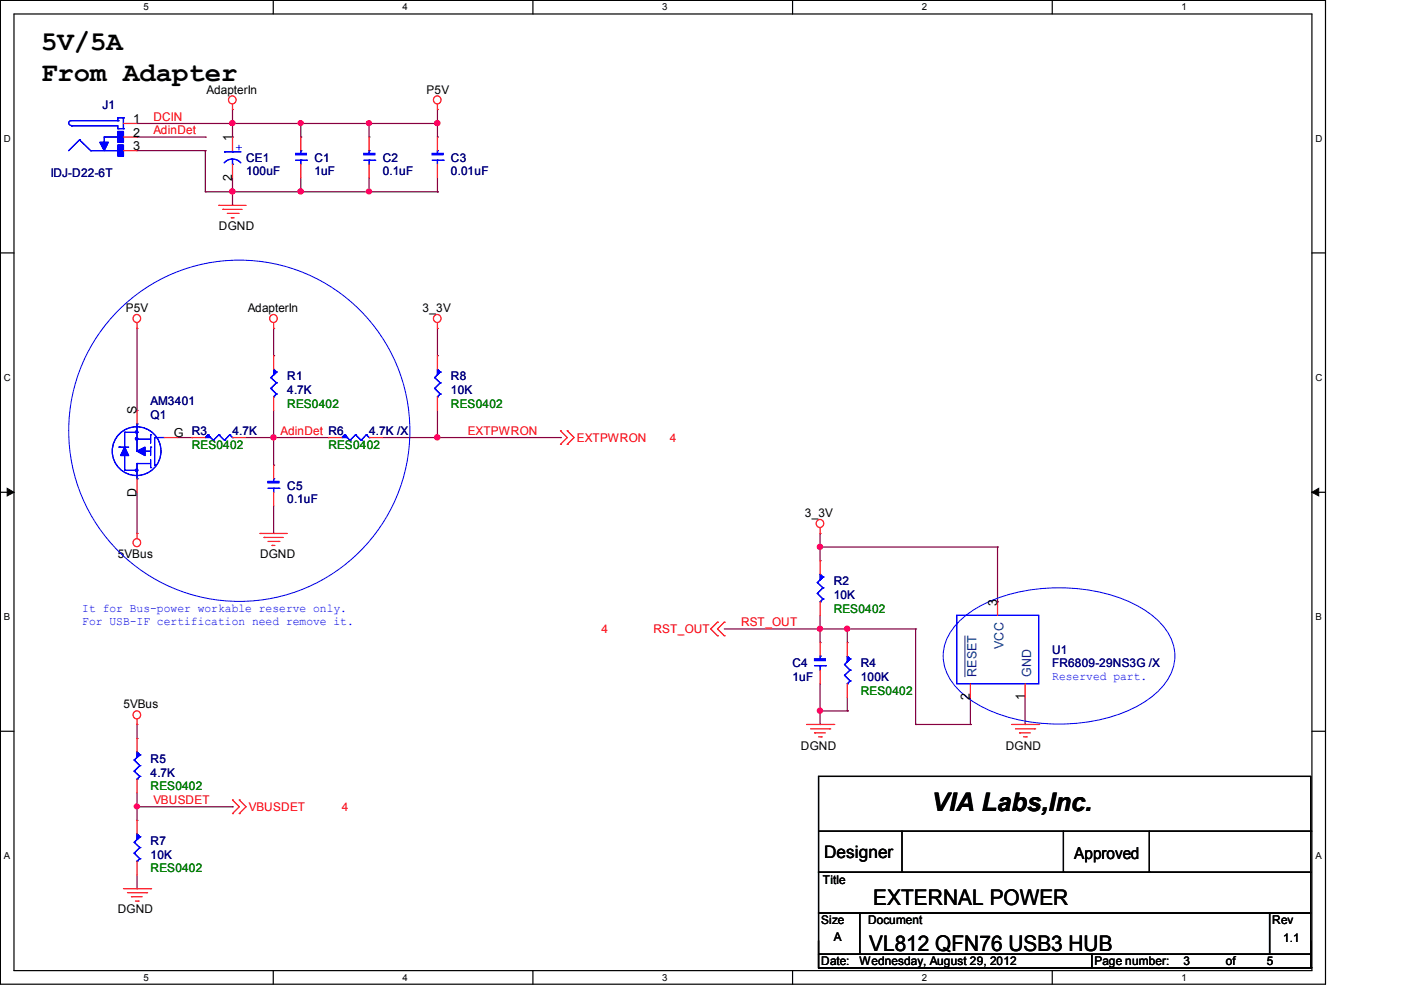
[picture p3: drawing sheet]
<svg xmlns="http://www.w3.org/2000/svg" width="297mm" height="210mm" viewBox="0 0 297 210" stroke-linecap="round" stroke-linejoin="round" font-family="sans-serif">
<path d="M.1 .1h280.8v208.4h-280.8zM3 3h275v202.7h-275z" fill="none" stroke="#000" stroke-width=".25"/>
<g fill="#fff">
<path d="M30.4 .4h1.1v2.3h-1.1z"/>
<path d="M30.4 206h1.1v2.3h-1.1z"/>
</g>
<path d="M57.9 .1v2.9M57.9 205.7v2.8" fill="none" stroke="#000" stroke-width=".25"/>
<g fill="#fff">
<path d="M85.3 .4h1.1v2.3h-1.1z"/>
<path d="M85.3 206h1.1v2.3h-1.1z"/>
</g>
<path d="M112.9 .1v2.9M112.9 205.7v2.8" fill="none" stroke="#000" stroke-width=".25"/>
<g fill="#fff">
<path d="M140.4 .4h1.1v2.3h-1.1z"/>
<path d="M140.4 206h1.1v2.3h-1.1z"/>
</g>
<path d="M168 .1v2.9M168 205.7v2.8" fill="none" stroke="#000" stroke-width=".25"/>
<g fill="#fff">
<path d="M195.4 .4h1.1v2.3h-1.1z"/>
<path d="M195.4 206h1.1v2.3h-1.1z"/>
</g>
<path d="M223 .1v2.9M223 205.7v2.8" fill="none" stroke="#000" stroke-width=".25"/>
<g fill="#fff">
<path d="M250.4 .4h1.1v2.3h-1.1z"/>
<path d="M250.4 206h1.1v2.3h-1.1z"/>
<path d="M.8 28.3h1.5v2.3h-1.5z"/>
<path d="M278.8 28.3h1.4v2.3h-1.4z"/>
<path d="M.8 78.9h1.5v2.3h-1.5z"/>
<path d="M278.8 78.9h1.4v2.3h-1.4z"/>
</g>
<path d="M.1 53.6h2.9M278 53.6h2.9" fill="none" stroke="#000" stroke-width=".25"/>
<g fill="#fff">
<path d="M.8 129.6h1.4v2.3h-1.4z"/>
<path d="M278.8 129.6h1.4v2.3h-1.4z"/>
</g>
<path d="M.1 104.3h2.9M278 104.3h2.9" fill="none" stroke="#000" stroke-width=".25"/>
<path d="M1.5 103.5l1.5 .8-1.5 .8zM278 104.3l1.5-.8v1.6z" fill="#000" stroke="#000" stroke-width=".21"/>
<g fill="#fff">
<path d="M.8 180.3h1.3v2.2h-1.3z"/>
<path d="M278.8 180.3h1.3v2.2h-1.3z"/>
</g>
<g fill="none" stroke="#000" stroke-width=".25">
<path d="M.1 154.9h2.9M278 154.9h2.9M173.5 164.5h104.3v20.3h-104.3zM173.5 176.1h104.3M191.2 176.1v8.7M225.4 176.1v8.7M243.6 176.1v8.7M277.8 176.1h.1M173.5 184.8h104.3v8.7h-104.3zM173.5 193.5h8.7v8.7h-8.7zM173.5 199.3v5.8M182.2 193.5h86.9v8.7h-86.9z"/>
<path d="M191.2 184.8h.1M225.4 184.8h.1M243.6 184.8h.1M269.1 193.5h8.7v8.7h-8.7zM277.8 199.3v5.8M173.5 202.2h57.9v2.9h-57.9zM173.5 205.1h.1M173.5 205.1h104.3M231.4 202.2h46.4v2.9h-46.4zM277.8 205.1h.1"/>
</g>
<g fill="none" stroke="#800040" stroke-width=".25">
<path d="M29 29h14.5M29 26.2h63.7M29 31.9h14.5M43.5 29h.1M43.5 31.9h.1M43.5 31.9v8.7M49.3 26.2h.1M49.3 29h.1M49.3 23.2v5.8M49.3 37.7v5.8M63.8 29h.1M63.8 26.2v2.8"/>
<path d="M63.8 37.7v2.9M78.2 26.2h.1M78.2 29h.1M78.2 26.2v2.8M78.2 37.7v2.9M92.7 26.2h.1M92.7 29h.1M92.7 23.2v5.8M92.7 37.7v2.9M43.5 40.6h.1M43.5 40.6h49.2M49.3 40.6h.1"/>
<path d="M49.3 43.5h.1M63.8 40.6h.1M78.2 40.6h.1M92.7 40.6h.1M29 69.6v17.4M58 75.4h.1M58 69.6v5.8M92.7 75.4h.1M92.7 69.6v5.8M29 87h.1M37.7 92.7h2.9M40.6 92.7h.1"/>
<path d="M52.2 92.7h17.4M58 92.7h.1M58 98.6h.1M58 87v11.6M69.6 92.7h.1M81.1 92.7h37.7M92.7 92.7h.1M92.7 87v5.7M118.8 92.7h.1M29 113h.1M29 104.3v8.7M58 113h.1"/>
<path d="M58 107.2v5.8M173.8 115.9h.1M173.8 118.8h.1M173.8 113v5.8M173.8 115.9h37.6M211.4 115.9h.1M211.4 115.9v11.6M153.5 133.3h40.6M173.8 133.3h.1M173.8 136.1h.1M173.8 130.4v5.7M179.6 136.1h.1"/>
<path d="M179.6 133.3h.1M179.6 133.3v2.8M194.1 133.3h.1M194.1 133.3v20.2M211.4 127.5h.1M29 156.5h.1M29 153.5v3M173.8 153.5h.1M173.8 150.6h.1M173.8 144.9v8.6M173.8 150.6h5.8M179.6 150.6h.1"/>
<path d="M179.6 147.7v2.9M194.1 153.5h.1M194.1 153.5h11.6M205.7 153.5h.1M205.7 147.7v5.8M217.3 153.5h.1M217.3 147.7v5.8M29 170.9h.1M29 173.8h.1M29 168v5.8M29 170.9h20.3M49.3 170.9h.1"/>
<path d="M29 188.3h.1M29 185.4v2.9"/>
</g>
<g fill="#f0f" stroke="#f0f" stroke-width=".25">
<circle cx="29" cy="170.9" r=".53"/>
<circle cx="92.7" cy="26.1" r=".53"/>
<circle cx="49.3" cy="26.1" r=".53"/>
<circle cx="58" cy="92.7" r=".55"/>
<circle cx="63.7" cy="26.1" r=".53"/>
<circle cx="49.3" cy="40.6" r=".53"/>
<circle cx="78.2" cy="26.1" r=".53"/>
<circle cx="63.7" cy="40.6" r=".53"/>
<circle cx="78.2" cy="40.6" r=".53"/>
<circle cx="173.8" cy="115.9" r=".55"/>
<circle cx="92.7" cy="92.7" r=".55"/>
<circle cx="173.8" cy="133.2" r=".55"/>
<circle cx="179.5" cy="133.2" r=".55"/>
<circle cx="173.8" cy="150.6" r=".55"/>
</g>
<g fill="none" stroke="#f00" stroke-width=".25">
<path d="M26.2 26.2h2.8M26.2 29h2.8M26.2 31.9h2.8M49.3 23.2h.1M49.3 22.1v1.1M49.3 29v2.9M49.3 34.8v2.9M63.8 29v2.9M63.8 34.8v2.9M78.2 29v2.9M78.2 34.8v2.9M92.7 23.2h.1"/>
<path d="M92.7 22.1v1.1M92.7 29v2.9M92.7 34.8v2.9M46.4 43.5h.1M46.4 43.5h5.8M47.2 44.4h.1M47.2 44.4h4.1M48.2 45.2h2.3M49 46.1h.1M49 46.1h.6M50.5 45.2h.1M29 69.6h.1"/>
<path d="M29 68.4v1.2M58 69.6h.1M58 68.4v1.2M58 75.4v2.8M92.7 69.6h.1M92.7 68.4v1.2M92.7 75.4v2.8M29 87v2.8M34.8 92.7h2.9M40.6 92.7h2.9M49.3 92.7h2.9M58 84.1v2.9"/>
<path d="M58 98.6v2.8M69.6 92.7h2.9M78.2 92.7h2.9M92.7 84.1v2.9M118.8 91.3h.1M118.8 94.1h.1M118.8 91.3l1.4 1.4-1.4 1.4M120.2 91.3h.1M120.2 94.1h.1M120.2 91.3l1.5 1.4-1.5 1.4M29 113h.1M29 101.4v2.9"/>
<path d="M29 113v1.1M55.1 113h.1M55.1 113h5.8M56 113.9h.1M56 113.9h4M56.8 114.7h2.3M57.7 115.6h.1M57.7 115.6h.6M58 104.3v2.9M59.1 114.7h.1M173.8 113h.1M173.8 111.8v1.2"/>
<path d="M173.8 118.8v2.9M152.1 131.8h.1M152.1 134.7h.1M152.1 131.8l-1.5 1.5 1.5 1.4M153.5 131.8h.1M153.5 134.7h.1M153.5 131.8l-1.4 1.5 1.4 1.4M173.8 127.5v2.9M173.8 136.1v2.9M179.6 136.1v2.9M211.4 127.5v2.9M29 153.5h.1"/>
<path d="M29 152.4v1.1M29 156.5v2.8M170.9 153.5h5.8M171.8 154.4h4.1M172.6 155.3h.1M172.6 155.3h2.3M173.5 156.1h.6M173.8 142v2.9M174.1 156.1h.1M175.9 154.4h.1M176.7 153.5h.1M179.6 144.9v2.8"/>
<path d="M205.7 144.9v2.8M214.4 153.5h5.7M215.2 154.4h4.1M216.1 155.3h.1M216.1 155.3h2.3M216.9 156.1h.6M217.3 144.9v2.8M217.5 156.1h.1M219.3 154.4h.1M220.1 153.5h.1M29 165.1v2.9M29 173.8v2.9"/>
<path d="M49.3 169.5h.1M49.3 172.4h.1M49.3 169.5l1.4 1.4-1.4 1.5M50.7 169.5h.1M50.7 172.4h.1M50.7 169.5l1.5 1.4-1.5 1.5M26.2 188.3h5.7M27 189.1h4.1M27.9 190h.1M27.9 190h2.2M28.7 190.9h.6M29 182.5v2.9"/>
<path d="M29.3 190.9h.1M31.1 189.1h.1M31.9 188.3h.1"/>
<circle cx="49.2" cy="21.2" r=".82"/>
<circle cx="92.6" cy="21.2" r=".82"/>
<circle cx="29" cy="67.5" r=".82"/>
<circle cx="57.9" cy="67.5" r=".82"/>
<circle cx="92.6" cy="67.5" r=".82"/>
<circle cx="29" cy="115" r=".82"/>
<circle cx="173.8" cy="110.9" r=".82"/>
<circle cx="29" cy="151.5" r=".82"/>
</g>
<g fill="none" stroke="#00f" stroke-width=".21">
<path d="M203.2 131.7a28.2 28.2 0 0 1 16.8-6.9 35.4 35.4 0 0 1 23.2 4.9 11.7 11.7 0 0 1 5.8 9.3 11.7 11.7 0 0 1-5.8 9.3 35.4 35.4 0 0 1-23.2 4.9 28.2 28.2 0 0 1-16.8-6.9 9.6 9.6 0 0 1 0-14.6z"/>
<circle cx="50.7" cy="91.3" r="36.2"/>
</g>
<g fill="none" stroke="#00f" stroke-width=".25">
<path d="M15.1 25.6a.51 .51 0 0 0-.5 .5 .51 .51 0 0 0 .5 .5M15.2 26.7h.1M15.2 26.7h9.8v.6M15.2 25.6h9.8M16.8 29.6h.1M16.8 29.6l-2.2 2.3M16.8 29.6l2.4 2.3M19.2 31.9h.1M19.2 31.9h5.8M22.1 29h.1M22.1 29v1.1M22.1 29h2.9"/>
<path d="M25 27.3h.1M25 25h.1M25 25.6h.1M25 31.9h.1M25 29h.1M25 25v.6M25 27.3h1.2M25 25h1.2M26.2 27.3h.1M26.2 25h.1M26.2 25v2.3M47.5 34.5a2.32 2.32 0 0 1 3.5 0"/>
<path d="M47.6 32.2h.1M47.6 32.2h3.5M49.3 34.8h.1M49.3 32.2h.1M49.3 31.9v.3M49.3 33.7v1.1M62.7 34h2.2M63.8 34h.1M63.8 31.9h.1M63.8 31.9v.6M63.8 34v.8M64.9 34h.1"/>
<path d="M77.1 34h2.3M78.2 34h.1M78.2 31.9h.1M78.2 31.9v.6M78.2 34v.8M79.4 34h.1M91.6 34h2.3M92.7 34h.1M92.7 31.9h.1M92.7 31.9v.6M92.7 34v.8M93.9 34h.1"/>
<path d="M58 78.2l.6 .6M58.6 78.8h.1M58.6 78.8l-1.2 1.2M92.7 78.2l.6 .6M93.3 78.8h.1M93.3 78.8l-1.2 1.2M25.2 94.7h.1M25.2 94.7h2.1M26.4 99.7h.1M26.4 91.6h.1M26.4 99.7h2.6M26.4 91.6v8.1"/>
<path d="M26.4 91.6h2.6M29 98.2h.1M29 93h.1M29 89.8h.1M29 95.6h.1M29 91.6h.1M29 98.2h2.9M29 89.8v5.8M29 98.2v3.2M29 93h2.9M29 95.6h2.9M31.9 94.7h.1"/>
<path d="M31.9 99.1h.1M31.9 92.1h.1M31.9 92.1v1.8M31.9 94.7v1.8M31.9 97.4v1.7M32.8 92.7h.1M32.8 98.6h.1M32.8 92.7h2M32.8 92.7v5.9M44.1 92.1h.1M44.1 92.1l-.6 .6M44.1 92.1l1.1 1.2"/>
<path d="M45.2 93.3h.1M46.4 92.1h.1M46.4 92.1l-1.2 1.2M46.4 92.1l1.2 1.2M47.6 93.3h.1M48.7 92.1h.1M48.7 92.1l-1.1 1.2M48.7 92.1l.6 .6M49.3 92.7h.1M57.4 80h.1M57.4 82.3h.1M57.4 80l1.2 1.1"/>
<path d="M57.4 82.3l1.2 1.2M58 84.1h.1M58.6 81.1h.1M58.6 83.5h.1M58.6 81.1l-1.2 1.2M58.6 83.5l-.6 .6M73.1 92.1h.1M73.1 92.1l-.6 .6M73.1 92.1l1.1 1.2M74.2 93.3h.1M75.4 92.1h.1M75.4 92.1l-1.2 1.2"/>
<path d="M75.4 92.1l1.1 1.2M76.5 93.3h.1M77.6 92.1h.1M77.6 92.1l-1.1 1.2M77.6 92.1l.6 .6M78.2 92.7h.1M92.1 80h.1M92.1 82.3h.1M92.1 80l1.2 1.1M92.1 82.3l1.2 1.2M92.7 84.1h.1M93.3 81.1h.1"/>
<path d="M93.3 83.5h.1M93.3 81.1l-1.2 1.2M93.3 83.5l-.6 .6M29 101.4h.1M56.8 103.5h2.3M58 103.5h.1M58 101.4h.1M58 101.4v.6M58 103.5v.8M59.1 103.5h.1M173.2 123.4h.1M173.2 125.7h.1"/>
<path d="M173.2 123.4l1.2 1.1M173.2 125.7l1.2 1.2M173.8 139h.1M173.8 127.5h.1M173.8 139v.6M173.8 121.7l.6 .6M174.4 122.3h.1M174.4 124.5h.1M174.4 126.9h.1M174.4 122.3l-1.2 1.1M174.4 124.5l-1.2 1.2M174.4 126.9l-.6 .6"/>
<path d="M179.6 139l.6 .6M180.2 139.6h.1M180.2 139.6l-1.2 1.2M202.8 130.4h17.3v14.5h-17.3zM29 159.3l.6 .6M29.6 159.9h.1M29.6 159.9l-1.2 1.1M172.6 141.1h2.3M173.8 141.1h.1M173.8 141.1v.9M174.9 141.1h.1M179 140.8h.1"/>
<path d="M179 143.1h.1M179 140.8l1.2 1.2M179 143.1l1.2 1.2M179.6 144.9h.1M180.2 142h.1M180.2 144.3h.1M180.2 142l-1.2 1.1M180.2 144.3l-.6 .6M28.4 161h.1M28.4 163.4h.1M28.4 178.5h.1M28.4 161l1.2 1.2"/>
<path d="M28.4 163.4l1.2 1.1M28.4 178.5l1.2 1.1M29 165.1h.1M29 176.7l.6 .6M29.6 162.2h.1M29.6 164.5h.1M29.6 177.3h.1M29.6 179.6h.1M29.6 162.2l-1.2 1.2M29.6 164.5l-.6 .6M29.6 177.3l-1.2 1.2M29.6 179.6l-1.2 1.2"/>
<path d="M28.4 180.8h.1M28.4 180.8l1.2 1.1M29 182.5h.1M29.6 181.9h.1M29.6 181.9l-.6 .6"/>
<circle cx="29" cy="95.6" r="5.2"/>
</g>
<g fill="#00f" stroke="#00f" stroke-width=".25">
<path d="M21.2 30.1h1.7l-.8 1.8z"/>
<path d="M56.8 102h2.3v.3h-2.3z" fill-rule="evenodd"/>
<path d="M56.8 102h2.3v.3h-2.3z" fill-rule="evenodd"/>
<path d="M25 30.7h1.2v2.4h-1.2z" fill-rule="evenodd"/>
<path d="M25 27.9h1.2v2.2h-1.2z" fill-rule="evenodd"/>
<path d="M25 30.7h1.2v2.4h-1.2z" fill-rule="evenodd"/>
<path d="M25 27.9h1.2v2.2h-1.2z" fill-rule="evenodd"/>
<path d="M77.1 32.5h2.3v.3h-2.3z" fill-rule="evenodd"/>
<path d="M77.1 32.5h2.3v.3h-2.3z" fill-rule="evenodd"/>
<path d="M172.6 139.6h2.3v.4h-2.3z" fill-rule="evenodd"/>
<path d="M172.6 139.6h2.3v.4h-2.3z" fill-rule="evenodd"/>
<path d="M92.7 78.2l.6 .6-.6 .6 .6-.6-.6 .6z" fill-rule="evenodd"/>
<path d="M92.7 78.2l.6 .6-.6 .6 .6-.6-.6 .6z" fill-rule="evenodd"/>
<path d="M73.1 92.1l.5 .6h-1.1l.6-.6 .5 .6z" fill-rule="evenodd"/>
<path d="M73.1 92.1l.5 .6h-1.1l.6-.6 .5 .6z" fill-rule="evenodd"/>
<path d="M91.6 32.5h2.3v.3h-2.3z" fill-rule="evenodd"/>
<path d="M91.6 32.5h2.3v.3h-2.3z" fill-rule="evenodd"/>
<path d="M179.6 139l.6 .6-.6 .6 .6-.6-.6 .6z" fill-rule="evenodd"/>
<path d="M179.6 139l.6 .6-.6 .6 .6-.6-.6 .6z" fill-rule="evenodd"/>
<path d="M29 159.3l.6 .6-.6 .5 .6-.5-.6 .5z" fill-rule="evenodd"/>
<path d="M29 159.3l.6 .6-.6 .5 .6-.5-.6 .5z" fill-rule="evenodd"/>
<path d="M62.7 32.5h2.2v.3h-2.2z" fill-rule="evenodd"/>
<path d="M62.7 32.5h2.2v.3h-2.2z" fill-rule="evenodd"/>
<path d="M26.4 94.7l.9 1.8h-1.7z" fill-rule="evenodd"/>
<path d="M29 95.6l1.7-.9v1.8z" fill-rule="evenodd"/>
<path d="M26.4 94.7l.9 1.8h-1.7z" fill-rule="evenodd"/>
<path d="M29 95.6l1.7-.9v1.8z" fill-rule="evenodd"/>
<path d="M58 78.2l.6 .6-.6 .6 .6-.6-.6 .6z" fill-rule="evenodd"/>
<path d="M58 78.2l.6 .6-.6 .6 .6-.6-.6 .6z" fill-rule="evenodd"/>
<path d="M173.8 121.7l.6 .6-.6 .6 .6-.6-.6 .6z" fill-rule="evenodd"/>
<path d="M173.8 121.7l.6 .6-.6 .6 .6-.6-.6 .6z" fill-rule="evenodd"/>
<path d="M29 176.7l.6 .6-.6 .6 .6-.6-.6 .6z" fill-rule="evenodd"/>
<path d="M29 176.7l.6 .6-.6 .6 .6-.6-.6 .6z" fill-rule="evenodd"/>
<path d="M44.1 92.1l.5 .6h-1.1l.6-.6 .5 .6z" fill-rule="evenodd"/>
<path d="M44.1 92.1l.5 .6h-1.1l.6-.6 .5 .6z" fill-rule="evenodd"/>
<circle cx="29" cy="99.7" r=".25"/>
<circle cx="29" cy="93" r=".25"/>
<circle cx="29" cy="91.5" r=".25"/>
</g>
<path d="M204.5 134.7v8.8" fill="none" stroke="#004080" stroke-width=".21"/>
<g font-size="5.8">
<text x="8.7" y="10.7">5V/5A</text>
<text x="8.7" y="17.2">From Adapter</text>
</g>
<text font-size="5.4" x="197.5" y="171.9">VIA Labs,Inc.</text>
<g font-size="4.6">
<text x="185.1" y="191.9">EXTERNAL POWER</text>
<text x="184.2" y="201.4">VL812 QFN76 USB3 HUB</text>
</g>
<text font-size="3.6" x="174.7" y="181.8">Designer</text>
<text font-size="3.5" x="227.7" y="181.9">Approved</text>
<g font-size="2.7">
<text x="49.2" y="29.9" transform="rotate(-90 49.2 29.9)">1</text>
<text x="49.2" y="38.4" transform="rotate(-90 49.2 38.4)">2</text>
<text x="29" y="87.8" transform="rotate(-90 29 87.8)">S</text>
<text x="29" y="105.4" transform="rotate(-90 29 105.4)">D</text>
<text x="211.3" y="128.4" transform="rotate(-90 211.3 128.4)">3</text>
<text x="205.6" y="148.4" transform="rotate(-90 205.6 148.4)">2</text>
<text x="217.2" y="148.4" transform="rotate(-90 217.2 148.4)">1</text>
</g>
<g font-size="2.7" fill="#004080">
<text x="212.7" y="137.5" transform="rotate(-90 212.7 137.5)">VCC</text>
<text x="206.9" y="143.4" transform="rotate(-90 206.9 143.4)">RESET</text>
<text x="218.5" y="143.4" transform="rotate(-90 218.5 143.4)">GND</text>
</g>
<g font-size="2.6">
<text x="28.2" y="26.1">1</text>
<text x="28.2" y="29">2</text>
<text x="28.2" y="31.8">3</text>
<text x="36.8" y="92.6">G R3</text>
</g>
<g font-size="2.5" fill="#000080">
<text x="21.8" y="23">J1</text>
<text x="52.2" y="34.3">CE1</text>
<text x="66.6" y="34.3">C1</text>
<text x="81.1" y="34.3">C2</text>
<text x="95.6" y="34.3">C3</text>
<text x="10.8" y="37.5">IDJ-D22-6T</text>
<text x="52.2" y="37.2">100uF</text>
<text x="66.6" y="37.2">1uF</text>
<text x="81.1" y="37.2">0.1uF</text>
<text x="95.6" y="37.2">0.01uF</text>
<text x="60.9" y="80.6">R1</text>
<text x="60.9" y="83.5">4.7K</text>
<text x="95.6" y="80.6">R8</text>
<text x="95.6" y="83.5">10K</text>
<text x="31.9" y="88.7">Q1</text>
<text x="31.9" y="85.9">AM3401</text>
<text x="49.3" y="92.2">4.7K</text>
<text x="78.2" y="92.2">4.7K /X</text>
<text x="60.9" y="103.8">C5</text>
<text x="60.9" y="106.7">0.1uF</text>
<text x="176.7" y="124">R2</text>
<text x="176.7" y="126.9">10K</text>
<text x="168" y="141.4">C4</text>
<text x="182.4" y="141.4">R4</text>
<text x="223" y="138.5">U1</text>
<text x="223" y="141.4">FR6809-29NS3G /X</text>
<text x="168" y="144.4">1uF</text>
<text x="182.4" y="144.4">100K</text>
<text x="31.9" y="161.7">R5</text>
<text x="31.9" y="164.6">4.7K</text>
<text x="31.9" y="179.1">R7</text>
<text x="31.9" y="181.9">10K</text>
</g>
<g font-size="2.5">
<text x="43.8" y="19.8">AdapterIn</text>
<text x="90.4" y="19.8">P5V</text>
<text x="46.4" y="48.8">DGND</text>
<text x="26.7" y="66.1">P5V</text>
<text x="52.5" y="66.1">AdapterIn</text>
<text x="89.6" y="66.1">3_3V</text>
<text x="170.6" y="109.6">3_3V</text>
<text x="25" y="118.3">5VBus</text>
<text x="55.1" y="118.3">DGND</text>
<text x="26.2" y="150.1">5VBus</text>
<text x="169.7" y="158.8">DGND</text>
<text x="213.2" y="158.8">DGND</text>
<text x="174.4" y="187.2">Title</text>
<text x="25" y="193.5">DGND</text>
<text x="174.1" y="195.8">Size</text>
<text x="184" y="195.8">Document</text>
<text x="269.7" y="195.8">Rev</text>
<text x="176.7" y="199.3">A</text>
<text x="271.9" y="199.6">1.1</text>
<text x="174.1" y="204.6">Date:</text>
<text x="182.2" y="204.6">Wednesday, August 29, 2012</text>
<text x="232" y="204.6">Page number:</text>
<text x="250.9" y="204.6">3</text>
<text x="259.8" y="204.6">of</text>
<text x="268.5" y="204.6">5</text>
</g>
<g font-size="2.5" fill="#f00">
<text x="32.5" y="28.4">AdinDet</text>
<text x="32.5" y="25.6">DCIN</text>
<text x="59.4" y="92.1">AdinDet R6</text>
<text x="99.1" y="92.1">EXTPWRON</text>
<text x="122.3" y="93.6">EXTPWRON</text>
<text x="142" y="93.6">4</text>
<text x="127.5" y="134.2">4</text>
<text x="138.5" y="134.2">RST_OUT</text>
<text x="157" y="132.7">RST_OUT</text>
<text x="32.5" y="170.3">VBUSDET</text>
<text x="52.7" y="171.9">VBUSDET</text>
<text x="72.5" y="171.9">4</text>
</g>
<g font-size="2.5" fill="#008000">
<text x="60.9" y="86.4">RES0402</text>
<text x="95.6" y="86.4">RES0402</text>
<text x="40.6" y="95.1">RES0402</text>
<text x="69.6" y="95.1">RES0402</text>
<text x="176.7" y="129.9">RES0402</text>
<text x="182.4" y="147.2">RES0402</text>
<text x="31.9" y="167.5">RES0402</text>
<text x="31.9" y="184.8">RES0402</text>
</g>
<g font-size="2.5" fill="#00f">
<text x="17.4" y="129.6">It for Bus-power workable reserve only.</text>
<text x="17.4" y="132.4">For USB-IF certification need remove it.</text>
<text x="223" y="144.1">Reserved part.</text>
</g>
<text font-size="2.4" fill="#00f" x="50" y="30.5" transform="rotate(90 50 30.5)">+</text>
<g font-size="2">
<text x="30.4" y="2.2">5</text>
<text x="85.3" y="2.2">4</text>
<text x="140.4" y="2.2">3</text>
<text x="195.4" y="2.2">2</text>
<text x="250.4" y="2.2">1</text>
<text x=".8" y="30.1">D</text>
<text x="278.8" y="30.1">D</text>
<text x=".8" y="80.7">C</text>
<text x="278.8" y="80.7">C</text>
<text x=".8" y="131.4">B</text>
<text x="278.8" y="131.4">B</text>
<text x=".8" y="182">A</text>
<text x="278.8" y="182">A</text>
<text x="30.4" y="207.8">5</text>
<text x="85.3" y="207.8">4</text>
<text x="140.4" y="207.8">3</text>
<text x="195.4" y="207.8">2</text>
<text x="250.4" y="207.8">1</text>
</g>
</svg>
